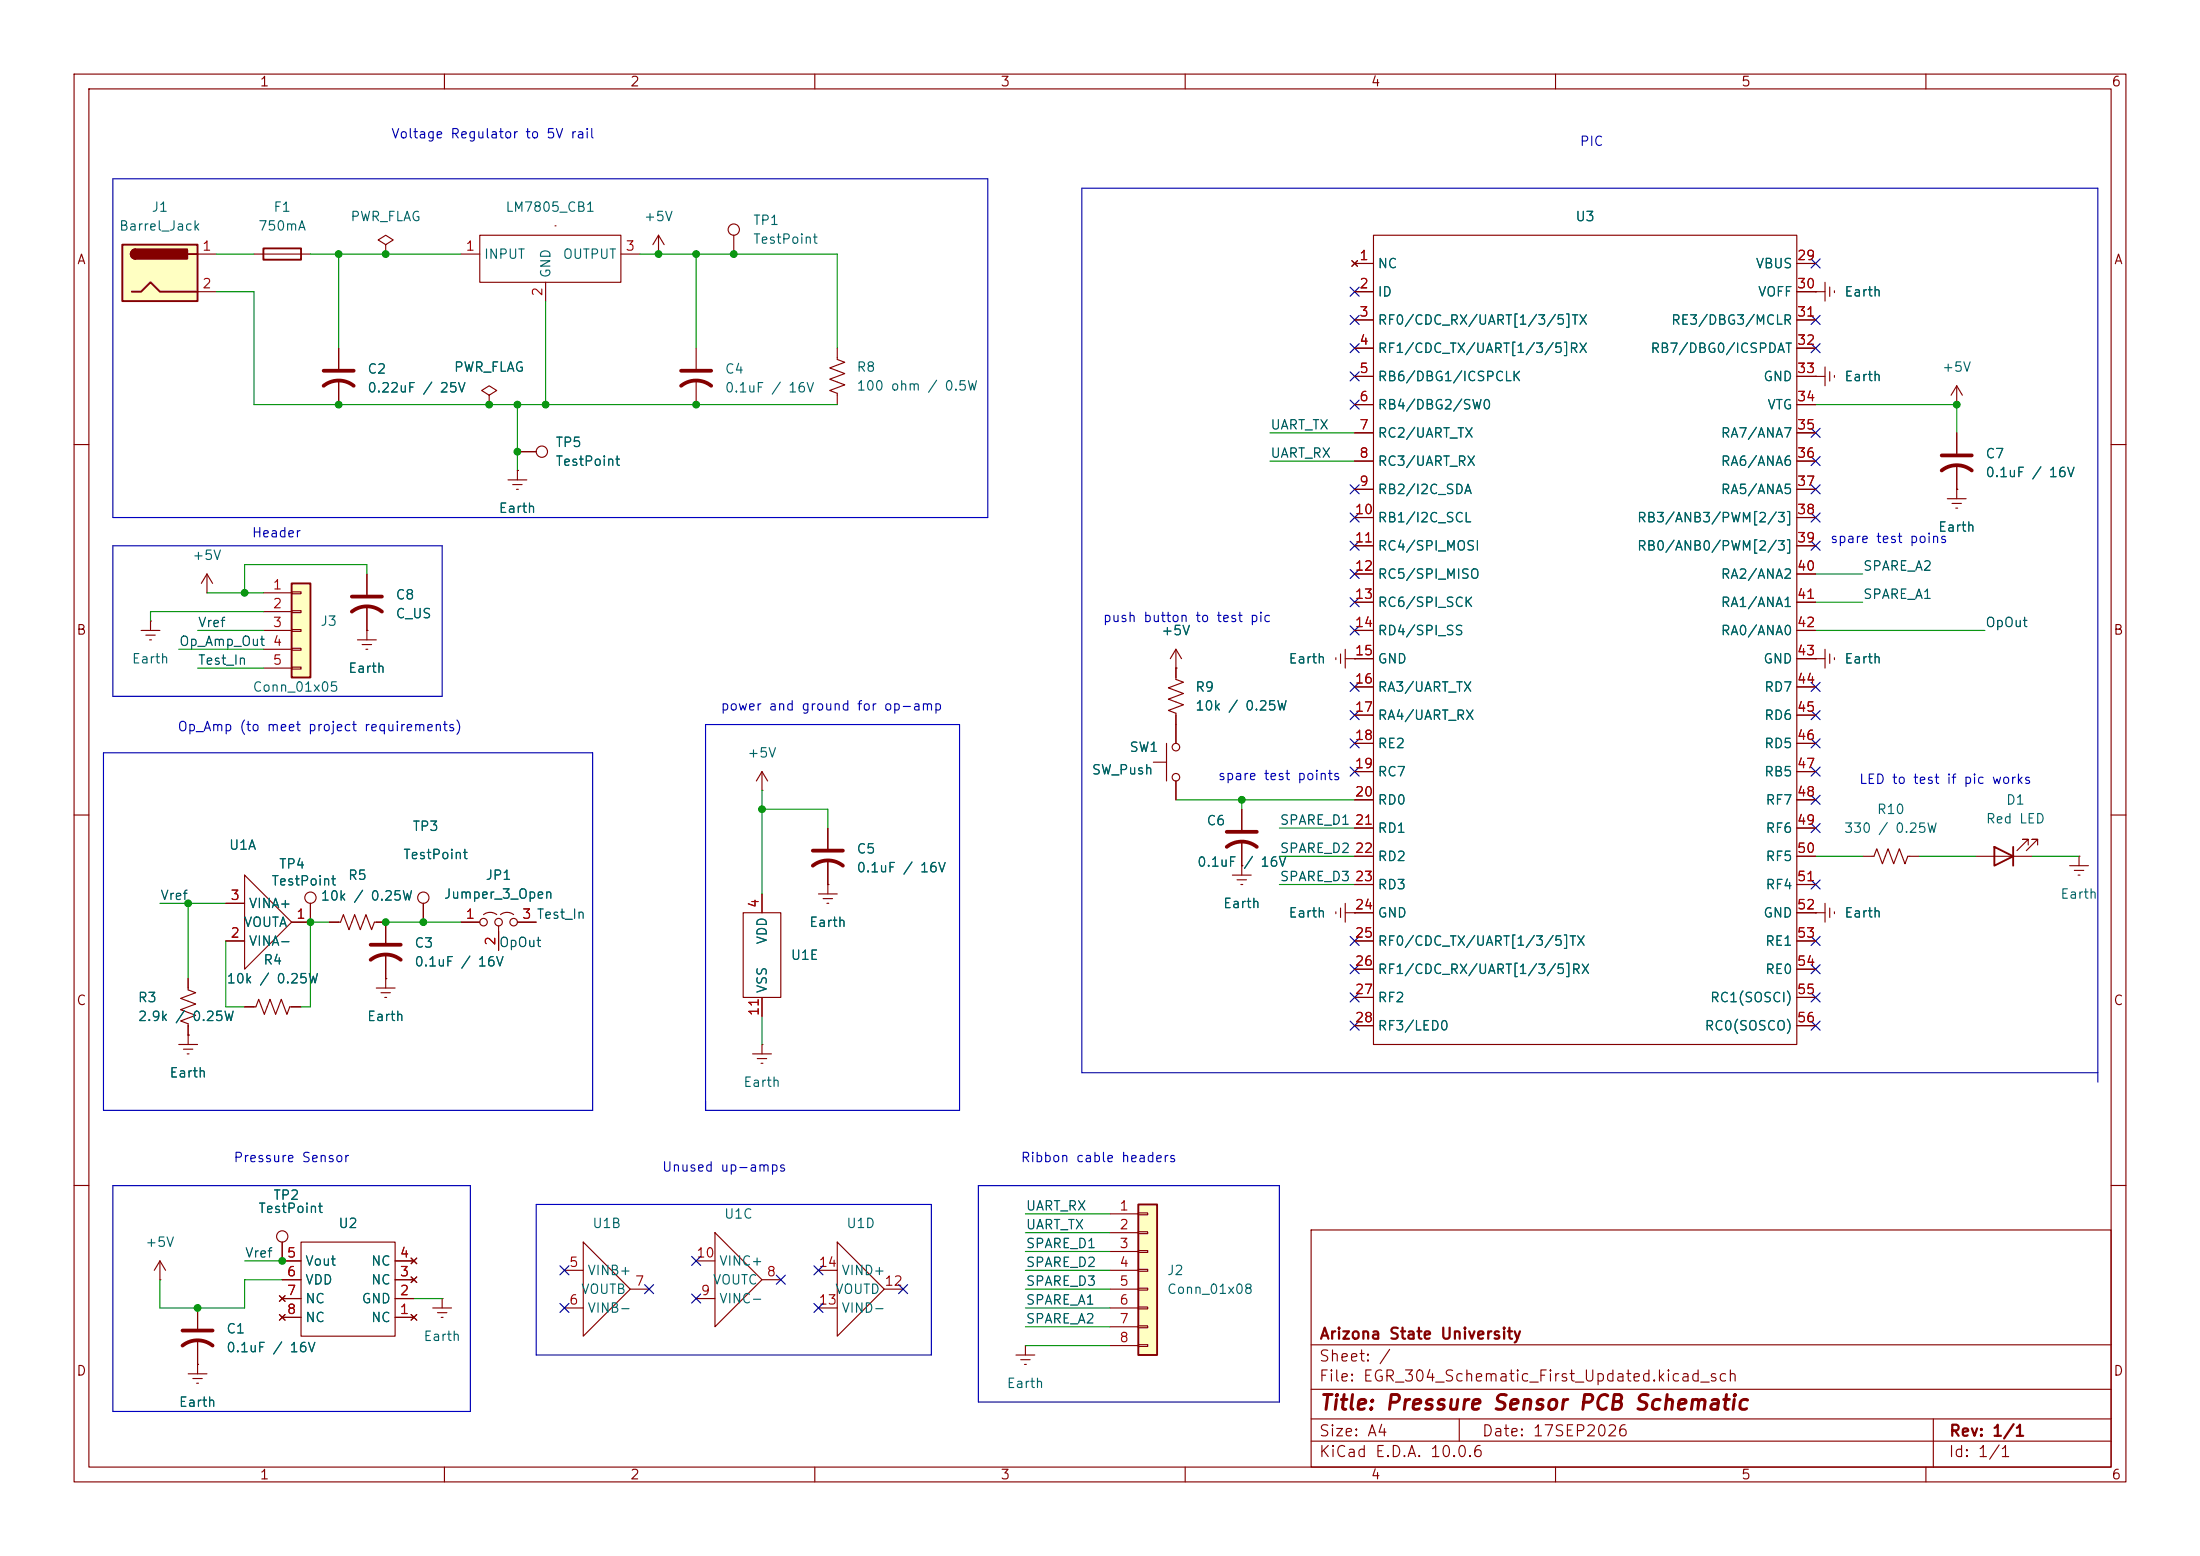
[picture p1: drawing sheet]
<svg xmlns="http://www.w3.org/2000/svg" width="297mm" height="210mm" viewBox="0 0 297 210" stroke-linecap="round" stroke-linejoin="round" font-family="sans-serif">
<g fill="none" stroke="#840000" stroke-width=".15">
<path d="M10 10h277v190h-277zM12 12h273v186h-273zM60 10v2M110 10v2M160 10v2M210 10v2M260 10v2M45.7 47v2.8M45.7 51.3v3.3M113 47v1.5l1 .4-2 .8 2 .7-2 .8 2 .7-2 .8 1 .4v1.5M264.2 58.4v2.8M10 60h2"/>
<path d="M68.6 64.8h2.5M69.2 65.4h1.3M69.7 66h.3M69.8 63.5h.1M69.8 63.5v1.3M69.8 61h2.6M264.2 62.7v3.3M285 60h2M10 110h2M33 118.1l6.4 6.4-6.4 6.3zM102.9 106.7h.1M102.9 104.1l-.8 1.3"/>
<path d="M102.9 104.1l.7 1.3M102.9 104.1v2.6M111.8 119.4h.1M111.8 111.8v2.8M111.8 116.1v4.6M279.4 116.8h2.5M280 117.5h1.3M280.5 118.1h.3M280.7 115.6h.1M280.7 115.6v1.2M285 110h2M25.4 139.7h.1"/>
<path d="M25.4 139.7v1.3M30.5 121.9h2.5M30.5 127h2.5M39.4 124.5h2.5M110.5 120.7h2.5M111.1 121.3h1.3M111.6 121.9h.3M24.1 141h2.6M24.8 141.6h1.2M25.3 142.2h.2M10 160h2M37.7 174.9l.8 .7"/>
<path d="M37.7 177.4l.8 .8M38.1 177.8h2.5M38.1 167.6v2.6h2.5M38.1 175.3h2.5M38.1 172.7h2.5M38.5 174.9l-.8 .7M38.5 177.4l-.8 .8M40.6 167.6h12.7v12.7h-12.7zM53.3 177.8h2.6M53.3 175.3h2.6M53.3 172.7h2.6M53.3 170.2h2.6"/>
<path d="M55.5 177.4l.8 .8M55.5 172.3l.8 .8M55.5 169.8l.8 .8M56.3 177.4l-.8 .8M56.3 172.3l-.8 .8M56.3 169.8l-.8 .8M58.4 176.5h2.6M59.1 177.2h1.2M59.6 177.8h.2M59.7 175.3h.1M59.7 175.3v1.2M76.2 176.5h2.5"/>
<path d="M76.2 171.5h2.5M78.7 167.6l6.4 6.4-6.4 6.3zM85.1 174h2.5M177 166h108v32h-108zM285 160h2M60 198v2M110 198v2M160 198v2M177 194.5h108M177 191.5h108M177 187.5h108M177 181.5h108"/>
<path d="M197 191.5v3M210 198v2M260 198v2M261 191.5v6.5"/>
<circle cx="73.2" cy="61" r=".76"/>
<circle cx="38.1" cy="166.9" r=".76"/>
</g>
<path d="M43.7 52.1a3.3 3.3 0 0 1 4.1 0M43.7 50h4.1M262.1 63.5a3.3 3.3 0 0 1 4.1 0M262.1 61.5h4.1M109.7 116.8a3.3 3.3 0 0 1 4.1 0M109.7 114.8h4.1" fill="none" stroke="#840000" stroke-width=".51"/>
<path d="M16.5 33h10.2v7.6h-10.2z" fill="#ffffc2"/>
<path d="M16.5 33h10.2v7.6h-10.2zM17.8 39.4h1.2l1.3-1.3 1.3 1.3h5.1M18.3 33.7a.64 .64 0 0 0-.6 .6 .64 .64 0 0 0 .6 .6M25.4 34.3h1.3M35.6 33.5h5v1.6h-5zM269.2 114.3l2.6 1.3-2.6 1.2zM271.8 114.3v2.5" fill="none" stroke="#840000" stroke-width=".25"/>
<g fill="#840000" stroke="#840000" stroke-width=".25">
<path d="M17.8 33.8l.5-.1v1.2a.63 .63 0 0 1-.6-.4 .63 .63 0 0 1 .1-.7z"/>
<path d="M18.3 33.7h7v1.2h-7z"/>
</g>
<g fill="none" stroke="#840000" stroke-width=".15">
<path d="M26.7 34.3h2.5M26.7 39.4h2.5M34.3 34.3h7.6M182.5 35.2l.8 .7M182.9 39.4h2.5M182.9 35.6h2.5M183.3 35.2l-.8 .7M185.4 31.8h57.2v109.2h-57.2zM242.6 39.4h2.5M242.6 35.6h2.5M182.9 43.2h2.5M182.9 47h2.5"/>
<path d="M182.9 50.8h2.5M182.9 54.6h2.5M182.9 58.4h2.5M242.6 43.2h2.5M242.6 47h2.5M242.6 50.8h2.5M242.6 54.6h2.5M242.6 58.4h2.5M49.5 77.5v2.8M182.9 62.2h2.5M182.9 66h2.5M182.9 69.9h2.5"/>
<path d="M182.9 73.7h2.5M182.9 77.5h2.5M242.6 62.2h2.5M242.6 66h2.5M242.6 69.9h2.5M242.6 73.7h2.5M242.6 77.5h2.5M262.9 67.3h2.5M263.5 67.9h1.3M264 68.6h.3M264.2 66h.1M264.2 66v1.3"/>
<path d="M48.3 86.4h2.5M48.9 87h1.3M49.4 87.6h.3M49.5 85.1h.1M49.5 81.8v4.6M158.7 90.2v1.5l1.1 .4-2.1 .7 2.1 .8-2.1 .8 2.1 .7-2.1 .8 1 .4v4M180.3 88.8v.2M181 88.3v1.2M181.6 88.9h3.8M181.6 87.6v2.6M182.9 88.9h.1M182.9 81.3h2.5"/>
<path d="M182.9 85.1h2.5M182.9 92.7h2.5M182.9 96.5h2.5M242.6 81.3h2.5M242.6 85.1h2.5M242.6 88.9h2.5M242.6 92.7h2.5M242.6 96.5h2.5M155.7 102.9h1.8M157.5 100.3v5.1M158.7 105.4v2.6M182.9 100.3h2.5"/>
<path d="M182.9 104.1h2.5M182.9 108h2.5M182.9 111.8h2.5M182.9 115.6h2.5M182.9 119.4h2.5M242.6 100.3h2.5M242.6 104.1h2.5M242.6 108h2.5M242.6 111.8h2.5M242.6 115.6h2.5M242.6 119.4h2.5M251.5 115.6h1.5l.4-1 .7 2 .8-2 .8 2 .7-2 .8 2 .4-1h1.5"/>
<path d="M266.7 115.6h7.6M273.8 114v-.7h-.8h.8l-1.5 1.5M275.1 114v-.7h-.8h.8l-1.5 1.5M25.4 132.1v1.5l1 .4-2 .7 2 .8-2 .8 2 .7-2 .8 1 .4v1.5M52.1 124.5v2.8M52.1 128.8v3.3M57.1 121.9v2.6M182.9 123.2h2.5M182.9 127h2.5M182.9 130.8h2.5M182.9 134.6h2.5M182.9 138.4h2.5"/>
<path d="M242.6 123.2h2.5M242.6 127h2.5M242.6 130.8h2.5M242.6 134.6h2.5M242.6 138.4h2.5M21.6 172.7h.1M21.6 170.2l-.8 1.3M21.6 170.2l.8 1.3M21.6 170.2v2.5M26.7 176.5v2.8M94 175.3h2.5M94 170.2h2.5"/>
<path d="M96.5 166.4l6.4 6.3-6.4 6.4zM102.9 172.7h2.5M110.5 176.5h2.5M110.5 171.5h2.5M113 167.6l6.4 6.4-6.4 6.3zM119.4 174h2.5M25.4 185.4h2.5M26 186.1h1.3M26.5 186.7h.3M26.7 184.2h.1M26.7 180.8v4.6M137.2 182.9h2.5"/>
<path d="M137.8 183.5h1.3M138.3 184.2h.3M138.4 181.6h.1M138.4 181.6v1.3"/>
<circle cx="158.8" cy="100.8" r=".51"/>
<circle cx="158.8" cy="104.9" r=".51"/>
<circle cx="57.1" cy="121.2" r=".76"/>
</g>
<path d="M47.5 82.6a3.3 3.3 0 0 1 4.1 0M47.5 80.5h4.1M50 129.5a3.3 3.3 0 0 1 4.1 0M50 127.5h4.1M24.6 179.6h4.1M24.6 181.6a3.3 3.3 0 0 1 4.1 0" fill="none" stroke="#840000" stroke-width=".51"/>
<path d="M39.4 78.7h2.5v12.7h-2.5z" fill="#ffffc2"/>
<path d="M39.4 78.7h2.5v12.7h-2.5z" fill="none" stroke="#840000" stroke-width=".25"/>
<g fill="none" stroke="#840000" stroke-width=".15">
<path d="M245.1 39.4h.1M245.1 39.4h1.3M246.4 38.1v2.5M247 38.7v1.3M247.6 39.2v.3M245.1 50.8h.1M245.1 50.8h1.3M246.4 49.5v2.6M247 50.2v1.2M247.6 50.7v.2M264.2 54.6h.1M264.2 52.1l-.8 1.2"/>
<path d="M264.2 52.1l.7 1.2M264.2 52.1v2.5M27.9 77.5l-.7 1.2M27.9 77.5l.8 1.2M27.9 77.5v2.5M39.4 79.9h1.2v.2h-1.2zM19 85.1h2.6M19.7 85.7h1.3M20.2 86.4h.2M20.3 83.8h.1M20.3 83.8v1.3M27.9 80h.1"/>
<path d="M35.6 80h3.8M35.6 82.6h3.8M35.6 85.1h3.8M35.6 87.6h3.8M35.6 90.2h3.8M39.4 82.4h1.2v.3h-1.2zM39.4 85h1.2v.2h-1.2zM39.4 87.5h1.2v.3h-1.2zM39.4 90h1.2v.3h-1.2zM158.7 90.2h.1M158.7 87.6l-.7 1.3M158.7 87.6l.8 1.3"/>
<path d="M158.7 87.6v2.6M245.1 88.9h.1M245.1 88.9h1.3M246.4 87.6v2.6M247 88.3v1.2M247.6 88.8v.2M41.9 121.9v2.6M44.4 124.5h1.6l.4-1.1 .7 2.1 .8-2.1 .7 2.1 .8-2.1 .8 2.1 .3-1h1.6M50.8 133.4h2.5M51.4 134h1.3M51.9 134.6h.3M52.1 132.1h.1"/>
<path d="M52.1 132.1v1.3M62.2 124.5h2.6M65.3 123.4a1.44 1.44 0 0 1 1.8 0M67.3 125v3.3M67.6 123.4a1.44 1.44 0 0 1 1.7 0M69.8 124.5h2.6M100.3 123.2h5.1v11.4h-5.1zM102.9 120.7v2.5M102.9 134.6v2.6M245.1 123.2h.1M245.1 123.2h1.3M246.4 121.9v2.6"/>
<path d="M247 122.6v1.2M247.6 123.1v.2M101.6 142.2h2.5M102.2 142.9h1.3M102.7 143.5h.3M102.9 141h.1M102.9 141v1.2"/>
<circle cx="41.9" cy="121.2" r=".76"/>
<circle cx="65.3" cy="124.5" r=".51"/>
<circle cx="67.3" cy="124.5" r=".51"/>
<circle cx="69.3" cy="124.5" r=".51"/>
</g>
<path d="M153.7 162.6h2.5v20.3h-2.5z" fill="#ffffc2"/>
<path d="M153.7 162.6h2.5v20.3h-2.5z" fill="none" stroke="#840000" stroke-width=".25"/>
<g fill="none" stroke="#840000" stroke-width=".15">
<path d="M52.1 33l1-.6-1-.6-1 .6 1 .6v1.3M52.1 34.3h.1M62.2 34.3h2.6M64.8 31.8h19v6.3h-19zM73.7 38.1v2.5M74.9 30.5h.1M83.8 34.3h2.6M88.9 34.3h.1M88.9 31.8l-.8 1.2M88.9 31.8l.8 1.2M88.9 31.8v2.5M99.1 31.8v2.5"/>
<path d="M182.5 35.2l.8 .7M182.9 35.6h2.5M182.9 39.4h2.5M183.3 35.2l-.8 .7M242.6 35.6h2.5M242.6 39.4h2.5M245.1 39.4h.1M45.7 47v2.8M45.7 51.3v3.3M66 53.3l1.1-.6-1.1-.6-1 .6 1 .6v1.3M66 54.6h.1M94 47v2.8"/>
<path d="M94 51.3v3.3M182.9 43.2h2.5M182.9 47h2.5M182.9 50.8h2.5M182.9 54.6h2.5M182.9 58.4h2.5M242.6 43.2h2.5M242.6 47h2.5M242.6 50.8h2.5M242.6 54.6h2.5M242.6 58.4h2.5M245.1 50.8h.1"/>
<path d="M264.2 58.4v2.8M49.5 77.5v2.8M69.8 63.5h.1M69.8 61h2.6M182.9 62.2h2.5M182.9 66h2.5M182.9 69.9h2.5M182.9 73.7h2.5M182.9 77.5h2.5M242.6 62.2h2.5M242.6 66h2.5M242.6 69.9h2.5"/>
<path d="M242.6 73.7h2.5M242.6 77.5h2.5M264.2 66h.1M264.2 62.7v3.3M49.5 85.1h.1M49.5 81.8v3.3M158.7 90.2h.1M158.7 90.2v1.2M158.7 96.5v3.8M182.9 88.9h.1M182.9 81.3h2.5M182.9 85.1h2.5"/>
<path d="M182.9 88.9h2.5M182.9 92.7h2.5M182.9 96.5h2.5M242.6 81.3h2.5M242.6 85.1h2.5M242.6 88.9h2.5M242.6 92.7h2.5M242.6 96.5h2.5M245.1 88.9h.1M111.8 119.4h.1M111.8 111.8v2.8M111.8 116.1v3.3"/>
<path d="M158.7 105.4v2.6M166.4 118.1h2.5M167 118.7h1.3M167.5 119.4h.3M167.6 116.8h.1M167.6 109.2v2.8M167.6 113.5v4.6M182.9 119.4h2.5M182.9 100.3h2.5M182.9 104.1h2.5M182.9 108h2.5M182.9 111.8h2.5"/>
<path d="M182.9 115.6h2.5M242.6 119.4h2.5M242.6 100.3h2.5M242.6 104.1h2.5M242.6 108h2.5M242.6 111.8h2.5M242.6 115.6h2.5M25.4 139.7h.1M25.4 132.1v1.3M25.4 138.4v1.3M30.5 127h2.5M30.5 121.9h2.5"/>
<path d="M33 135.9h1.5l.4-1 .8 2 .7-2 .8 2 .8-2 .7 2 .4-1h1.5M41.9 121.9v2.6h-2.5M44.4 124.5h1.3M50.8 124.5h1.3v2.8M52.1 132.1h.1M52.1 128.8v3.3M57.1 121.9v2.6M62.2 124.5h2.6M67.3 125.7v2.6M69.8 124.5h2.6M102.9 120.7v2.5M102.9 134.6v2.6"/>
<path d="M180.3 123.1v.2M181 122.6v1.2M181.6 123.2h3.8M181.6 121.9v2.6M182.9 123.2h.1M182.9 127h2.5M182.9 130.8h2.5M182.9 134.6h2.5M182.9 138.4h2.5M242.6 123.2h2.5M242.6 127h2.5M242.6 130.8h2.5"/>
<path d="M242.6 134.6h2.5M242.6 138.4h2.5M245.1 123.2h.1M26.7 176.5v2.8M37.7 174.9l.8 .7M37.7 177.4l.8 .8M38.1 167.6v2.6h2.5M38.1 177.8h2.5M38.1 175.3h2.5M38.1 172.7h2.5M38.5 174.9l-.8 .7M38.5 177.4l-.8 .8"/>
<path d="M53.3 177.8h2.6M53.3 175.3h2.6M53.3 172.7h2.6M53.3 170.2h2.6M55.5 177.4l.8 .8M55.5 172.3l.8 .8M55.5 169.8l.8 .8M56.3 177.4l-.8 .8M56.3 172.3l-.8 .8M56.3 169.8l-.8 .8M149.9 163.8h3.8M149.9 166.4h3.8"/>
<path d="M149.9 168.9h3.8M149.9 171.5h3.8M149.9 174h3.8M149.9 176.5h3.8M149.9 179.1h3.8M153.7 163.7h1.2v.3h-1.2zM153.7 166.2h1.2v.3h-1.2zM153.7 168.8h1.2v.2h-1.2zM153.7 171.3h1.2v.3h-1.2zM153.7 173.9h1.2v.2h-1.2zM153.7 176.4h1.2v.3h-1.2zM153.7 178.9h1.2v.3h-1.2z"/>
<path d="M26.7 184.2h.1M26.7 180.8v3.4M149.9 181.6h3.8M153.7 181.5h1.2v.2h-1.2z"/>
<circle cx="99.1" cy="31" r=".76"/>
</g>
<path d="M91.9 52.1a3.3 3.3 0 0 1 4.1 0M91.9 50h4.1M165.6 114.3a3.3 3.3 0 0 1 4.1 0M165.6 112.3h4.1" fill="none" stroke="#840000" stroke-width=".51"/>
<path d="M15.2 24.1h118.1v45.8h-118.1zM15.2 73.7h44.5v20.3h-44.5zM95.2 97.8h34.3v52.1h-34.3zM14 101.6h66v48.3h-66zM283.2 144.8h-137.2v-119.4h137.2v120.7M15.2 160h48.3v30.5h-48.3zM72.4 162.6h53.3v20.3h-53.3zM132.1 160h40.6v29.2h-40.6z" fill="none" stroke="#0000c2" stroke-width=".15"/>
<g fill="none" stroke="#009600" stroke-width=".15">
<path d="M29.2 39.4h5.1v15.2h78.7M29.2 34.3h5.1M41.9 34.3h20.3M45.7 34.3v12.7M86.4 34.3h26.6v12.7M94 34.3v12.7M69.8 54.6v8.9M73.7 40.6v14M171.4 58.4h11.5M245.1 54.6h19.1v3.8M49.5 77.5v-1.3h-16.5v3.8M171.4 62.2h11.5"/>
<path d="M245.1 77.5h6.4M24.1 87.6h11.5M26.7 90.2h8.9M26.7 85.1h8.9M27.9 80h7.7M35.6 82.6h-15.3v1.2M245.1 85.1h22.9M245.1 81.3h6.4M102.9 106.7v14M102.9 109.2h8.9v2.6M158.7 108h24.2M167.6 108v1.2"/>
<path d="M172.7 119.4h10.2M172.7 111.8h10.2M172.7 115.6h10.2M245.1 115.6h6.4M259.1 115.6h7.6M274.3 115.6h6.4M21.6 121.9h8.9M25.4 121.9v10.2M30.5 127v8.9h2.5M44.4 124.5h-2.5v11.4h-1.3M52.1 124.5h10.1M102.9 137.2v3.8"/>
<path d="M21.6 172.7v3.8h11.4v-3.8h5.1M33 170.2h5.1M55.9 175.3h3.8M138.4 176.5h11.5M138.4 179.1h11.5M138.4 174h11.5M138.4 171.5h11.5M138.4 168.9h11.5M138.4 163.8h11.5M138.4 166.4h11.5M138.4 181.6h11.5"/>
</g>
<g fill="none" stroke="#000084" stroke-width=".15">
<path d="M182.3 38.8l1.2 1.2M183.5 38.8l-1.2 1.2M244.5 35l1.2 1.2M245.7 35l-1.2 1.2M182.3 42.6l1.2 1.2M182.3 46.4l1.2 1.2M182.3 50.2l1.2 1.2M182.3 54l1.2 1.2M183.5 42.6l-1.2 1.2M183.5 46.4l-1.2 1.2M183.5 50.2l-1.2 1.2M183.5 54l-1.2 1.2"/>
<path d="M244.5 42.6l1.2 1.2M244.5 46.4l1.2 1.2M244.5 57.8l1.2 1.2M245.7 42.6l-1.2 1.2M245.7 46.4l-1.2 1.2M245.7 57.8l-1.2 1.2M182.3 76.9l1.2 1.2M182.3 69.2l1.2 1.3M182.3 73.1l1.2 1.2M182.3 65.4l1.2 1.2M183.5 69.2l-1.2 1.3M183.5 76.9l-1.2 1.2"/>
<path d="M183.5 73.1l-1.2 1.2M183.5 65.4l-1.2 1.2M244.5 69.2l1.2 1.3M244.5 73.1l1.2 1.2M244.5 65.4l1.2 1.2M244.5 61.6l1.2 1.2M245.7 69.2l-1.2 1.3M245.7 73.1l-1.2 1.2M245.7 65.4l-1.2 1.2M245.7 61.6l-1.2 1.2M182.3 80.7l1.2 1.2M182.3 84.5l1.2 1.2"/>
<path d="M182.3 95.9l1.2 1.2M182.3 92.1l1.2 1.2M182.3 99.7l1.2 1.2M183.5 80.7l-1.2 1.2M183.5 84.5l-1.2 1.2M183.5 95.9l-1.2 1.2M183.5 92.1l-1.2 1.2M183.5 99.7l-1.2 1.2M244.5 99.7l1.2 1.2M244.5 95.9l1.2 1.2M244.5 92.1l1.2 1.2M245.7 99.7l-1.2 1.2"/>
<path d="M245.7 95.9l-1.2 1.2M245.7 92.1l-1.2 1.2M182.3 103.5l1.2 1.2M183.5 103.5l-1.2 1.2M244.5 111.2l1.2 1.2M244.5 107.3l1.2 1.3M244.5 103.5l1.2 1.2M244.5 118.8l1.2 1.2M245.7 111.2l-1.2 1.2M245.7 107.3l-1.2 1.3M245.7 103.5l-1.2 1.2M245.7 118.8l-1.2 1.2"/>
<path d="M182.3 130.2l1.2 1.2M182.3 134l1.2 1.2M182.3 137.8l1.2 1.2M182.3 126.4l1.2 1.2M183.5 130.2l-1.2 1.2M183.5 134l-1.2 1.2M183.5 137.8l-1.2 1.2M183.5 126.4l-1.2 1.2M244.5 130.2l1.2 1.2M244.5 134l1.2 1.2M244.5 126.4l1.2 1.2M244.5 137.8l1.2 1.2"/>
<path d="M245.7 130.2l-1.2 1.2M245.7 134l-1.2 1.2M245.7 126.4l-1.2 1.2M245.7 137.8l-1.2 1.2M75.6 170.8l1.2 1.3M75.6 175.9l1.2 1.2M76.8 170.8l-1.2 1.3M76.8 175.9l-1.2 1.2M87 173.4l1.2 1.2M88.2 173.4l-1.2 1.2M93.4 174.7l1.2 1.2M93.4 169.6l1.2 1.2"/>
<path d="M94.6 174.7l-1.2 1.2M94.6 169.6l-1.2 1.2M104.8 172.1l1.2 1.2M106 172.1l-1.2 1.2M109.9 175.9l1.2 1.2M109.9 170.8l1.2 1.3M111.1 175.9l-1.2 1.2M111.1 170.8l-1.2 1.3M121.3 173.4l1.2 1.2M122.5 173.4l-1.2 1.2"/>
</g>
<g fill="#009600" stroke="#009600" stroke-width=".14">
<circle cx="26.7" cy="176.5" r=".46"/>
<circle cx="38.1" cy="170.2" r=".46"/>
<circle cx="33" cy="80" r=".46"/>
<circle cx="94" cy="54.6" r=".46"/>
<circle cx="94" cy="34.3" r=".46"/>
<circle cx="99.1" cy="34.3" r=".46"/>
<circle cx="88.9" cy="34.3" r=".46"/>
<circle cx="66" cy="54.6" r=".46"/>
<circle cx="45.7" cy="54.6" r=".46"/>
<circle cx="52.1" cy="34.3" r=".46"/>
<circle cx="45.7" cy="34.3" r=".46"/>
<circle cx="69.8" cy="61" r=".46"/>
<circle cx="73.7" cy="54.6" r=".46"/>
<circle cx="69.8" cy="54.6" r=".46"/>
<circle cx="102.9" cy="109.2" r=".46"/>
<circle cx="41.9" cy="124.5" r=".46"/>
<circle cx="57.1" cy="124.5" r=".46"/>
<circle cx="52.1" cy="124.5" r=".46"/>
<circle cx="25.4" cy="121.9" r=".46"/>
<circle cx="167.6" cy="108" r=".46"/>
<circle cx="264.2" cy="54.6" r=".46"/>
</g>
<text font-size="2" fill="#840000" x="178" y="190.8">Title: Pressure Sensor PCB Schematic</text>
<g font-size="1.5" fill="#840000">
<text x="178" y="184.1">Sheet: /</text>
<text x="178" y="181.1">Arizona State University</text>
<text x="178" y="186.8">File: EGR_304_Schematic_First_Updated.kicad_sch</text>
<text x="178" y="197">KiCad E.D.A. 10.0.6</text>
<text x="178" y="194.2">Size: A4</text>
<text x="200" y="194.2">Date: 17SEP2026</text>
<text x="263" y="197">Id: 1/1</text>
<text x="263" y="194.2">Rev: 1/1</text>
</g>
<g font-size="1.3" fill="#840000">
<text x="35" y="12">1</text>
<text x="85" y="12">2</text>
<text x="135" y="12">3</text>
<text x="185" y="12">4</text>
<text x="235" y="12">5</text>
<text x="285" y="12">6</text>
<text x="10.3" y="36">A</text>
<text x="285.3" y="36">A</text>
<text x="10.2" y="86">B</text>
<text x="285.2" y="86">B</text>
<text x="10.2" y="136">C</text>
<text x="285.2" y="136">C</text>
<text x="10.2" y="186">D</text>
<text x="285.2" y="186">D</text>
<text x="35" y="200">1</text>
<text x="85" y="200">2</text>
<text x="135" y="200">3</text>
<text x="185" y="200">4</text>
<text x="235" y="200">5</text>
<text x="285" y="200">6</text>
</g>
<g font-size="1.3" fill="#0000c2">
<text x="52.7" y="19">Voltage Regulator to 5V rail</text>
<text x="213.2" y="20">PIC</text>
<text x="33.9" y="72.8">Header</text>
<text x="247" y="73.6">spare test poins</text>
<text x="148.8" y="84.3">push button to test pic</text>
<text x="23.9" y="99">Op_Amp (to meet project requirements)</text>
<text x="97.2" y="96.2">power and ground for op-amp</text>
<text x="164.3" y="105.6">spare test points</text>
<text x="250.9" y="106.1">LED to test if pic works</text>
<text x="31.4" y="157.2">Pressure Sensor</text>
<text x="89.3" y="158.4">Unused up-amps</text>
<text x="137.7" y="157.2">Ribbon cable headers</text>
</g>
<g font-size="1.3" fill="#006464">
<text x="20.4" y="28.9">J1</text>
<text x="36.8" y="28.9">F1</text>
<text x="68.2" y="28.9">LM7805_CB1</text>
<text x="16" y="31.4">Barrel_Jack</text>
<text x="34.8" y="31.4">750mA</text>
<text x="47.2" y="30.2">PWR_FLAG</text>
<text x="65.3" y="35.3">INPUT</text>
<text x="75.9" y="35.3">OUTPUT</text>
<text x="86.8" y="30.2">+5V</text>
<text x="101.6" y="30.7">TP1</text>
<text x="101.6" y="33.2">TestPoint</text>
<text x="212.6" y="30.2">U3</text>
<text x="74.6" y="37.6" transform="rotate(-90 74.6 37.6)">GND</text>
<text x="185.9" y="36.5">NC</text>
<text x="185.9" y="40.3">ID</text>
<text x="236.9" y="36.5">VBUS</text>
<text x="237.2" y="40.3">VOFF</text>
<text x="248.9" y="40.3">Earth</text>
<text x="185.9" y="44.1">RF0/CDC_RX/UART[1/3/5]TX</text>
<text x="185.9" y="48">RF1/CDC_TX/UART[1/3/5]RX</text>
<text x="222.7" y="48">RB7/DBG0/ICSPDAT</text>
<text x="225.5" y="44.1">RE3/DBG3/MCLR</text>
<text x="49.5" y="50.7">C2</text>
<text x="49.5" y="53.3">0.22uF / 25V</text>
<text x="61.2" y="50.5">PWR_FLAG</text>
<text x="97.8" y="50.7">C4</text>
<text x="97.8" y="53.3">0.1uF / 16V</text>
<text x="115.6" y="50.5">R8</text>
<text x="115.6" y="53">100 ohm / 0.5W</text>
<text x="185.9" y="51.8">RB6/DBG1/ICSPCLK</text>
<text x="238" y="51.8">GND</text>
<text x="248.9" y="51.8">Earth</text>
<text x="262.1" y="50.5">+5V</text>
<text x="185.9" y="55.6">RB4/DBG2/SW0</text>
<text x="185.9" y="59.4">RC2/UART_TX</text>
<text x="232.2" y="59.4">RA7/ANA7</text>
<text x="238.5" y="55.6">VTG</text>
<text x="74.9" y="60.7">TP5</text>
<text x="74.9" y="63.2">TestPoint</text>
<text x="185.9" y="63.2">RC3/UART_RX</text>
<text x="232.2" y="63.2">RA6/ANA6</text>
<text x="268" y="62.2">C7</text>
<text x="268" y="64.7">0.1uF / 16V</text>
<text x="67.2" y="69.5">Earth</text>
<text x="185.9" y="67">RB2/I2C_SDA</text>
<text x="185.9" y="70.8">RB1/I2C_SCL</text>
<text x="220.9" y="70.8">RB3/ANB3/PWM[2/3]</text>
<text x="232.2" y="67">RA5/ANA5</text>
<text x="25.9" y="75.9">+5V</text>
<text x="185.9" y="74.6">RC4/SPI_MOSI</text>
<text x="220.9" y="74.6">RB0/ANB0/PWM[2/3]</text>
<text x="261.6" y="72.1">Earth</text>
<text x="53.3" y="81.2">C8</text>
<text x="53.3" y="83.8">C_US</text>
<text x="185.9" y="78.4">RC5/SPI_MISO</text>
<text x="185.9" y="82.2">RC6/SPI_SCK</text>
<text x="232.2" y="78.4">RA2/ANA2</text>
<text x="232.2" y="82.2">RA1/ANA1</text>
<text x="17.7" y="89.9">Earth</text>
<text x="43.2" y="84.8">J3</text>
<text x="156.7" y="86.1">+5V</text>
<text x="173.9" y="89.9">Earth</text>
<text x="185.9" y="86.1">RD4/SPI_SS</text>
<text x="185.9" y="89.9">GND</text>
<text x="232.2" y="86.1">RA0/ANA0</text>
<text x="238" y="89.9">GND</text>
<text x="248.9" y="89.9">Earth</text>
<text x="34" y="93.7">Conn_01x05</text>
<text x="46.9" y="91.1">Earth</text>
<text x="161.3" y="93.7">R9</text>
<text x="185.9" y="93.7">RA3/UART_TX</text>
<text x="238.1" y="93.7">RD7</text>
<text x="152.4" y="101.8">SW1</text>
<text x="161.3" y="96.2">10k / 0.25W</text>
<text x="185.9" y="97.5">RA4/UART_RX</text>
<text x="185.9" y="101.3">RE2</text>
<text x="238.1" y="97.5">RD6</text>
<text x="238.1" y="101.3">RD5</text>
<text x="100.8" y="102.6">+5V</text>
<text x="147.3" y="104.8">SW_Push</text>
<text x="185.9" y="105.1">RC7</text>
<text x="238.1" y="105.1">RB5</text>
<text x="55.6" y="112.5">TP3</text>
<text x="162.8" y="111.7">C6</text>
<text x="185.9" y="108.9">RD0</text>
<text x="185.9" y="112.7">RD1</text>
<text x="238.3" y="108.9">RF7</text>
<text x="238.3" y="112.7">RF6</text>
<text x="248.9" y="112.7">330 / 0.25W</text>
<text x="253.3" y="110.2">R10</text>
<text x="268" y="111.5">Red LED</text>
<text x="270.7" y="108.9">D1</text>
<text x="30.8" y="115">U1A</text>
<text x="36.6" y="119.8">TestPoint</text>
<text x="37.6" y="117.5">TP4</text>
<text x="46.9" y="119.1">R5</text>
<text x="54.3" y="116.3">TestPoint</text>
<text x="65.5" y="119.1">JP1</text>
<text x="115.6" y="115.5">C5</text>
<text x="115.6" y="118.1">0.1uF / 16V</text>
<text x="161.5" y="117.3">0.1uF / 16V</text>
<text x="185.9" y="116.5">RD2</text>
<text x="238.3" y="116.5">RF5</text>
<text x="32.8" y="125.4">VOUTA</text>
<text x="33.5" y="122.9">VINA+</text>
<text x="43.2" y="121.9">10k / 0.25W</text>
<text x="59.8" y="121.6">Jumper_3_Open</text>
<text x="109.2" y="125.4">Earth</text>
<text x="165" y="122.9">Earth</text>
<text x="173.9" y="124.2">Earth</text>
<text x="185.9" y="120.3">RD3</text>
<text x="185.9" y="124.2">GND</text>
<text x="238" y="124.2">GND</text>
<text x="238.3" y="120.3">RF4</text>
<text x="248.9" y="124.2">Earth</text>
<text x="278.1" y="121.6">Earth</text>
<text x="33.5" y="128">VINA-</text>
<text x="35.5" y="130.5">R4</text>
<text x="55.9" y="128.2">C3</text>
<text x="55.9" y="130.8">0.1uF / 16V</text>
<text x="103.8" y="127.6" transform="rotate(-90 103.8 127.6)">VDD</text>
<text x="106.7" y="129.9">U1E</text>
<text x="185.9" y="128">RF0/CDC_TX/UART[1/3/5]TX</text>
<text x="185.9" y="131.8">RF1/CDC_RX/UART[1/3/5]RX</text>
<text x="238.2" y="128">RE1</text>
<text x="238.2" y="131.8">RE0</text>
<text x="18.5" y="135.6">R3</text>
<text x="30.5" y="133">10k / 0.25W</text>
<text x="103.8" y="134.1" transform="rotate(-90 103.8 134.1)">VSS</text>
<text x="185.9" y="135.6">RF2</text>
<text x="230.8" y="135.6">RC1(SOSCI)</text>
<text x="18.5" y="138.1">2.9k / 0.25W</text>
<text x="49.5" y="138.1">Earth</text>
<text x="185.9" y="139.4">RF3/LED0</text>
<text x="230" y="139.4">RC0(SOSCO)</text>
<text x="22.8" y="145.7">Earth</text>
<text x="100.3" y="147">Earth</text>
<text x="34.8" y="164">TestPoint</text>
<text x="36.8" y="162.3">TP2</text>
<text x="45.6" y="166.1">U2</text>
<text x="79.9" y="166.1">U1B</text>
<text x="97.7" y="164.8">U1C</text>
<text x="114.2" y="166.1">U1D</text>
<text x="19.5" y="168.6">+5V</text>
<text x="41.1" y="171.1">Vout</text>
<text x="41.1" y="173.7">VDD</text>
<text x="50" y="173.7">NC</text>
<text x="50" y="171.1">NC</text>
<text x="79.2" y="172.4">VINB+</text>
<text x="96.1" y="173.7">VOUTC</text>
<text x="97" y="171.1">VINC+</text>
<text x="113.5" y="172.4">VIND+</text>
<text x="157.5" y="172.4">J2</text>
<text x="41.1" y="176.2">NC</text>
<text x="41.1" y="178.8">NC</text>
<text x="48.7" y="176.2">GND</text>
<text x="50" y="178.8">NC</text>
<text x="78.4" y="175">VOUTB</text>
<text x="79.2" y="177.5">VINB-</text>
<text x="97" y="176.2">VINC-</text>
<text x="112.7" y="175">VOUTD</text>
<text x="113.5" y="177.5">VIND-</text>
<text x="157.5" y="175">Conn_01x08</text>
<text x="30.5" y="180.3">C1</text>
<text x="30.5" y="182.8">0.1uF / 16V</text>
<text x="57.1" y="181.3">Earth</text>
<text x="24.1" y="190.2">Earth</text>
<text x="135.8" y="187.7">Earth</text>
</g>
<g font-size="1.3" fill="#a90000">
<text x="27.2" y="34.2">1</text>
<text x="62.8" y="34.2">1</text>
<text x="84.4" y="34.2">3</text>
<text x="183.4" y="35.4">1</text>
<text x="242.5" y="35.4">29</text>
<text x="27.2" y="39.2">2</text>
<text x="73.5" y="40.1" transform="rotate(-90 73.5 40.1)">2</text>
<text x="183.4" y="39.2">2</text>
<text x="242.5" y="39.2">30</text>
<text x="183.4" y="43">3</text>
<text x="183.4" y="46.9">4</text>
<text x="242.5" y="43">31</text>
<text x="242.5" y="46.9">32</text>
<text x="183.4" y="50.7">5</text>
<text x="242.5" y="50.7">33</text>
<text x="183.4" y="54.5">6</text>
<text x="183.4" y="58.3">7</text>
<text x="242.5" y="54.5">34</text>
<text x="242.5" y="58.3">35</text>
<text x="183.4" y="62.1">8</text>
<text x="183.4" y="65.9">9</text>
<text x="242.5" y="62.1">36</text>
<text x="242.5" y="65.9">37</text>
<text x="182.8" y="69.7">10</text>
<text x="242.5" y="69.7">38</text>
<text x="182.8" y="73.5">11</text>
<text x="182.8" y="77.3">12</text>
<text x="242.5" y="73.5">39</text>
<text x="242.5" y="77.3">40</text>
<text x="36.7" y="79.9">1</text>
<text x="36.7" y="82.4">2</text>
<text x="182.8" y="81.1">13</text>
<text x="242.5" y="81.1">41</text>
<text x="36.7" y="85">3</text>
<text x="182.8" y="85">14</text>
<text x="182.8" y="88.8">15</text>
<text x="242.5" y="85">42</text>
<text x="242.5" y="88.8">43</text>
<text x="36.7" y="90">5</text>
<text x="182.8" y="92.6">16</text>
<text x="242.5" y="92.6">44</text>
<text x="182.8" y="96.4">17</text>
<text x="182.8" y="100.2">18</text>
<text x="242.5" y="96.4">45</text>
<text x="242.5" y="100.2">46</text>
<text x="182.8" y="104">19</text>
<text x="182.8" y="107.8">20</text>
<text x="242.5" y="104">47</text>
<text x="242.5" y="107.8">48</text>
<text x="182.8" y="111.6">21</text>
<text x="242.5" y="111.6">49</text>
<text x="182.8" y="115.4">22</text>
<text x="182.8" y="119.2">23</text>
<text x="242.5" y="115.4">50</text>
<text x="242.5" y="119.2">51</text>
<text x="31" y="121.8">3</text>
<text x="39.9" y="124.3">1</text>
<text x="62.8" y="124.3">1</text>
<text x="70.4" y="124.3">3 Test_In</text>
<text x="70.4" y="124.3">3</text>
<text x="102.7" y="122.7" transform="rotate(-90 102.7 122.7)">4</text>
<text x="182.8" y="123.1">24</text>
<text x="242.5" y="123.1">52</text>
<text x="31" y="126.9">2</text>
<text x="67.2" y="127.7" transform="rotate(-90 67.2 127.7)">2</text>
<text x="182.8" y="126.9">25</text>
<text x="182.8" y="130.7">26</text>
<text x="242.5" y="126.9">53</text>
<text x="242.5" y="130.7">54</text>
<text x="102.7" y="137.2" transform="rotate(-90 102.7 137.2)">11</text>
<text x="182.8" y="134.5">27</text>
<text x="242.5" y="134.5">55</text>
<text x="182.8" y="138.3">28</text>
<text x="242.5" y="138.3">56</text>
<text x="151" y="163.7">1</text>
<text x="151" y="166.2">2</text>
<text x="38.6" y="170">5</text>
<text x="38.6" y="172.6">6</text>
<text x="53.9" y="172.6">3</text>
<text x="53.9" y="170">4</text>
<text x="76.7" y="171.3">5</text>
<text x="85.6" y="173.9">7</text>
<text x="93.9" y="170">10</text>
<text x="103.4" y="172.6">8</text>
<text x="110.4" y="171.3">14</text>
<text x="119.3" y="173.9">12</text>
<text x="151" y="168.8">3</text>
<text x="151" y="171.3">4</text>
<text x="151" y="173.9">5</text>
<text x="38.6" y="175.1">7</text>
<text x="38.6" y="177.7">8</text>
<text x="53.9" y="177.7">1</text>
<text x="53.9" y="175.1">2</text>
<text x="76.7" y="176.4">6</text>
<text x="94.5" y="175.1">9</text>
<text x="110.4" y="176.4">13</text>
<text x="151" y="176.4">6</text>
<text x="151" y="178.9">7</text>
<text x="151" y="181.5">8</text>
</g>
<g font-size="1.3" fill="#0f0f0f">
<text x="171.4" y="58.3">UART_TX</text>
<text x="171.4" y="62.1">UART_RX</text>
<text x="251.4" y="77.3">SPARE_A2</text>
<text x="251.4" y="81.2">SPARE_A1</text>
<text x="24.1" y="87.5">Op_Amp_Out 4</text>
<text x="26.6" y="85">Vref</text>
<text x="267.9" y="85">OpOut</text>
<text x="26.6" y="90">Test_In</text>
<text x="172.7" y="111.6">SPARE_D1</text>
<text x="172.7" y="115.4">SPARE_D2</text>
<text x="172.7" y="119.3">SPARE_D3</text>
<text x="21.6" y="121.8">Vref</text>
<text x="67.3" y="128.1">OpOut</text>
<text x="138.4" y="163.7">UART_RX</text>
<text x="138.4" y="166.2">UART_TX</text>
<text x="33" y="170.1">Vref</text>
<text x="138.4" y="168.8">SPARE_D1</text>
<text x="138.4" y="173.9">SPARE_D3</text>
<text x="138.4" y="171.3">SPARE_D2</text>
<text x="138.4" y="176.4">SPARE_A1</text>
<text x="138.4" y="178.9">SPARE_A2</text>
</g>
</svg>
